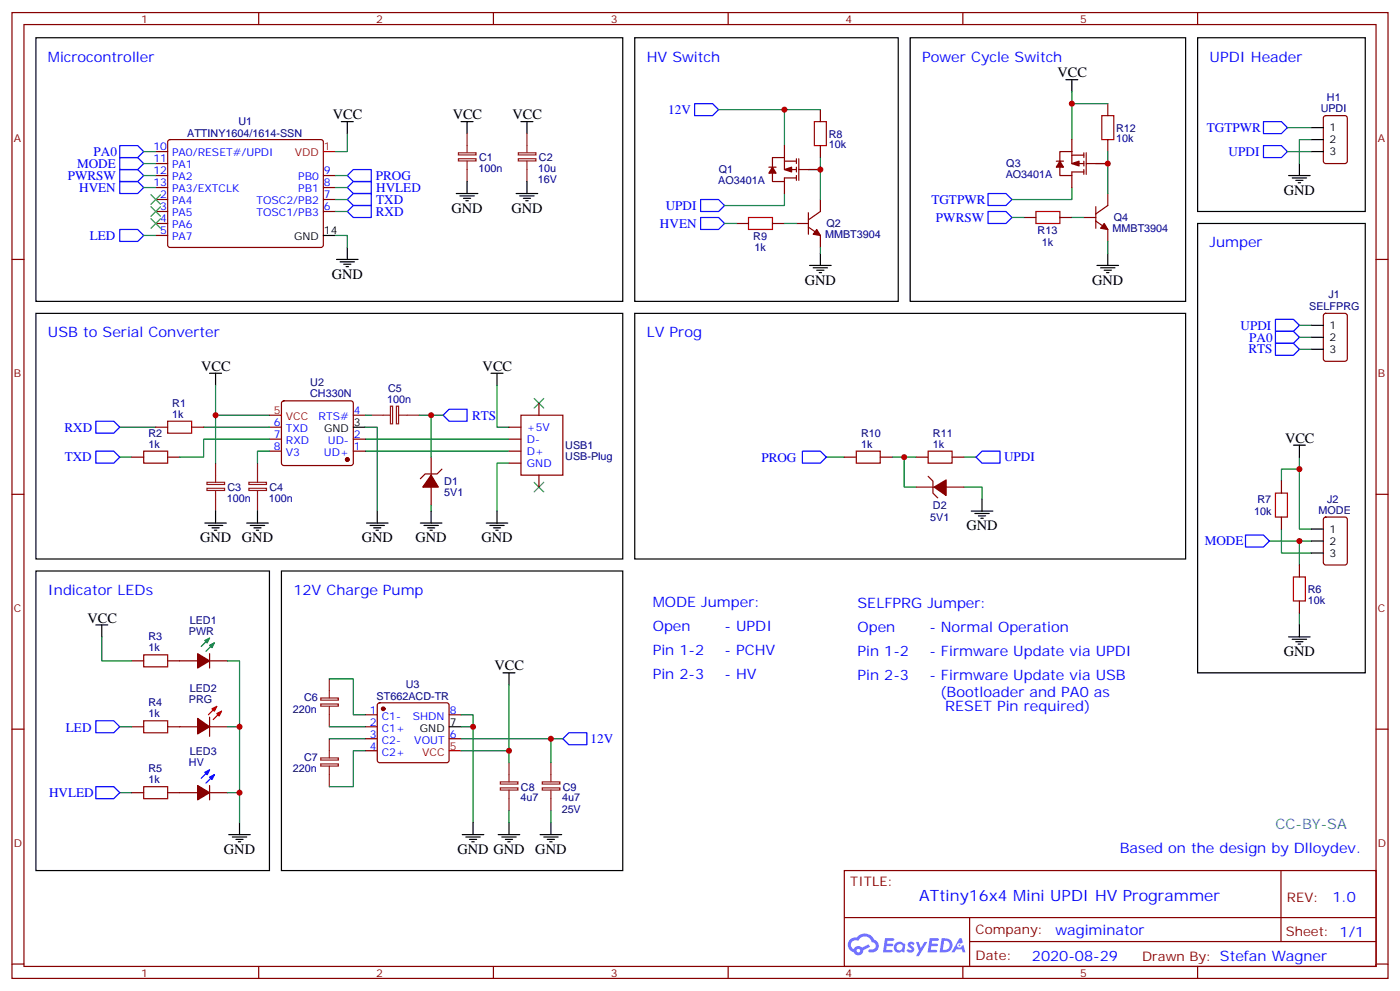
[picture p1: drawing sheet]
<svg xmlns="http://www.w3.org/2000/svg" width="412mm" height="292mm" viewBox="0 0 412 292" stroke-linecap="round" stroke-linejoin="round" font-family="sans-serif">
<g fill="none" stroke="#870000" stroke-width=".35">
<path d="M3.5 3.7h405.4v284.3h-405.4zM7.1 7.2h398.2v277.3h-398.2zM76.2 3.7v3.5M145.3 3.7v3.5M214.5 3.7v3.5M283.6 3.7v3.5M352.8 3.7v3.5M3.5 76.4h3.6M405.3 76.4h3.6M3.5 145.5h3.6M405.3 145.5h3.6M3.5 214.7h3.6"/>
<path d="M405.3 214.7h3.6M248.7 256.3h156.6v28.2h-156.6zM377.3 256.3v20.9M248.7 270.1h156.5M285.6 277.2h119.6M285.6 270.1v14.2M3.5 283.8h3.6M76.2 284.5v3.5M145.3 284.5v3.5M214.5 284.5v3.5M283.6 284.5v3.5M352.8 284.5v3.5"/>
<path d="M405.3 283.8h3.6"/>
</g>
<g fill="#5487ff">
<path d="M267.7 277.5a1.22 1.22 0 0 1 1.7 .2l-.4 .6a.47 .47 0 0 0-.3-.4 .47 .47 0 0 0-.5 .2l.1 .2a1.14 1.14 0 0 1 .8 1.8 1.14 1.14 0 0 1-1.9 0l-.2-.2 .5-.6 .7 .5a.29 .29 0 0 0 .3-.3 .29 .29 0 0 0-.2-.3 1.04 1.04 0 0 1-.6-1.7z"/>
<path d="M260.7 276.2h2.4l.3 .2-.2 .5-1.8 .1-.1 .8h1.5l.3 .4-.3 .4h-1.6l-.2 1.1h1.7l.2 .3-.2 .3-2.6 .1z"/>
<path d="M273.8 276.2h2.4l.3 .2-.1 .5-1.8 .1-.2 .8h1.6l.3 .4-.4 .4-1.6-.1-.1 1.1 1.7 .1 .2 .3-.2 .3-2.6 .1z"/>
<path d="M282.6 276.2h.7l.3 1.3-.6 .3a.69 .69 0 0 0-1 .3 .69 .69 0 0 0 .4 .9 .69 .69 0 0 0 .9-.6l.5-.2 .6 2.2h-.8l-.2-.9h-1.8l-.5 .9h-.8z"/>
<path d="M269.8 277.3h.8l.6 1.8 1.1-1.8h.9l-2.6 4.2h-.8l.9-1.5z"/>
<path d="M277.4 276.2l-.6 4.2h1.3a2.11 2.11 0 0 0 2.5-2.1 2.11 2.11 0 0 0-2.5-2.1zM278.1 277a1.39 1.39 0 0 1 1.7 1.4 1.39 1.39 0 0 1-1.8 1.2h-.3z"/>
<path d="M263.7 277.8a1.54 1.54 0 0 0-.1 2.2 1.54 1.54 0 0 0 2.2 .1l.6 .3 .3-2.3-.2-.3h-.4a1.49 1.49 0 0 0-2.4 0zM264 278.8a.94 .94 0 0 1 1.8 0 .94 .94 0 0 1-1.8 0z"/>
<path d="M250.4 276.6a2.18 2.18 0 0 0 1.1 3.7 1.44 1.44 0 0 0 1.6 .9 1.44 1.44 0 0 0 1.2-1.4l2-1.1-.5-.7-1.9 1a1.47 1.47 0 0 0-2.4 .4 1.39 1.39 0 0 1-.7-1.9 1.39 1.39 0 0 1 2-.5 2.12 2.12 0 0 1 2.2-1.3 2.12 2.12 0 0 1 1.9 1.7 1.14 1.14 0 0 1 1.1 1.4 1.14 1.14 0 0 1-1.7 .7 .43 .43 0 0 0-.5 .4 .43 .43 0 0 0 .4 .5 1.98 1.98 0 0 0 2.5-1.2 1.98 1.98 0 0 0-1.2-2.6 3.1 3.1 0 0 0-5.3-.6l-.9 .1zM252.3 279.9a.55 .55 0 0 1 1.1 0 .55 .55 0 0 1-1.1 0z"/>
<circle cx="282.6" cy="278.3" r=".26"/>
</g>
<path d="M157.3 117.3l2.9 2.8M160.2 117.3l-2.9 2.8M157.3 142l2.9 2.8M160.2 142l-2.9 2.8" fill="none" stroke="#3c3" stroke-width=".35"/>
<path d="M146.4 113.4v12.4h3.5M107.6 132.8h42.3M107.6 129.3h42.3M149.9 136.3h-3.5v14.2" fill="none" stroke="#008700" stroke-width=".35"/>
<path d="M144.6 109.9h3.6M146.4 109.9v3.5" fill="none" stroke="#000" stroke-width=".35"/>
<path d="M153.5 122.2h12.3v17.7h-12.3z" fill="#fff" stroke="#870000" stroke-width=".35"/>
<g fill="none" stroke="#870000" stroke-width=".35">
<path d="M241.7 32.3v3.5M326.3 30.5v3.5M390.1 34.2l.4-.2h5.7l.6 .5 .1 12.9-.5 .7-5.9 .1-.6-.5-.1-13zM45.9 58.7h3.5M45.9 55.2h3.5M45.9 51.7h3.5M45.9 44.6h3.5M45.9 48.2h3.5M49.6 41.3l.5-.2h44.4l.5 .2 .2 .5v30.6l-.7 .4h-44.7l-.4-.7v-30.3zM95.2 58.7h3.6M95.2 55.2h3.6M95.2 51.7h3.6"/>
<path d="M226.5 49.2h2.1M227.5 51v2.4h3.6v-1h3.5M231.1 46.4h-3.6v2.8M231.1 46.4v3.5h3.5M231.1 47.4h3.5M231.1 42.9v3.5M231.1 53.4v3.6M234.6 46.7v1.5M234.6 49.2v1.4M234.6 51.7v1.4M235.3 46.7v6.4M235.3 49.9h6.4"/>
<path d="M241.7 42.9v3.5M241.7 58.7v3.6l-3.6 2.4M311.1 47.4h2.2M312.2 49.2v2.5h3.5v-1.1h3.6M315.7 44.6h-3.5v2.8M315.7 44.6v3.6h3.6M315.7 45.7h3.6M315.7 41.1v3.5M315.7 51.7v3.5M319.3 45v1.4M319.3 47.4v1.5M319.3 49.9v1.4"/>
<path d="M320 48.2h6.3M320 45v6.3M326.3 41.1v3.5M326.3 57v3.5l-3.5 2.5M45.9 62.3h3.5M45.9 65.8h3.5M45.9 69.3h3.5M95.2 62.3h3.6M217 65.8h3.5M227.5 65.8h3.6M234.6 65.8h3.5M238.1 66.9l3.6 2.4v3.5"/>
<path d="M238.1 62.6v6.4M301.6 64h3.6M312.2 64h3.5M319.3 64h3.5M322.8 65.1l3.5 2.5v3.5M322.8 60.9v6.3M390.1 92.5l.4-.2h5.7l.6 .4 .1 13-.5 .6-5.9 .1-.6-.5-.1-12.9zM83.1 118.2l.5-.2h19.8l.5 .2 .2 .5v17.6l-.3 .5-.4 .3h-19.8l-.5-.3-.2-.5v-17.6zM158.7 118.7v3.5M38.8 134.6h3.5M45.9 125.8h3.5M49.4 134.6h3.5"/>
<path d="M56.4 125.8h3.6M79.4 125.8h3.5M79.4 129.3h3.5M79.4 132.8h3.5M104.1 129.3h3.5M104.1 132.8h3.5M104.1 122.2h3.5M127 134.6v5.3M130.2 138.1l-1.4 1.4h-3.6l-1.4 1.4M149.9 125.8h3.6M149.9 129.3h3.6M149.9 132.8h3.6"/>
<path d="M149.9 136.3h3.6M158.7 139.9v3.5M248.7 134.6h3.5M259.3 134.6h3.5M269.9 134.6h3.5M280.5 134.6h3.5M127 143.4v5.3M269.9 143.4h5.3M273.4 140.2l1.4 1.4v3.6l1.4 1.4M278.7 143.4h5.3M377.5 141.6v3.6M377.5 152.2v3.6"/>
<path d="M390.1 152.4l.4-.2h5.7l.6 .5 .1 12.9-.5 .7h-5.9l-.6-.4-.1-13zM382.8 166.3v3.6M382.8 176.9v3.5M38.8 194.6h3.5M49.4 194.6h8.8M61.7 192.4v4.3M61.7 194.6h5.3M38.8 214h3.5M49.4 214h8.8M61.7 211.1v5.7M61.7 214h5.3M107.6 214h3.5"/>
<path d="M107.6 210.4h3.5M107.6 217.5h3.5M111.4 207.1l.4-.2h19.8l.5 .2 .2 .5v16.2l-.2 .5-.5 .2h-19.8l-.5-.2-.2-.5v-16.2zM132.3 210.4h3.5M132.3 217.5h3.5M38.8 233.4h3.5M49.4 233.4h8.8M61.7 233.4h5.3M61.7 231.2v4.3M107.6 221h3.5"/>
</g>
<path d="M95.2 44.6h3.6M79.4 122.2h3.5M63.9 208l-2.5 2.4M65.3 209.4l-2.5 2.4M132.3 221h3.5" fill="none" stroke="#f00" stroke-width=".35"/>
<g fill="none" stroke="#000" stroke-width=".35">
<path d="M10.6 11.1h172.8v77.6h-172.8zM187 11.1h77.6v77.6h-77.6zM268.1 11.1h81.1v77.6h-81.1zM352.8 11.1h49.4v51.2h-49.4zM100.5 35.8h3.6M102.3 35.8v3.5M135.8 35.8h3.5M137.6 35.8v3.5M153.5 35.8h3.5M155.2 35.8v3.5M314 23.5h3.5M315.7 23.5v3.5"/>
<path d="M386.3 37.6h3.5M134.4 57h6.4M135.5 57.7h4.2M136.5 58.4h2.1M137.2 59.1h.7M137.6 53.4v3.6M152 57h6.4M153.1 57.7h4.2M154.2 58.4h2.1M154.9 59.1h.7M155.2 53.4v3.6M379.6 51.7h6.3"/>
<path d="M380.6 52.4h4.3M381.7 53.1h2.1M382.4 53.8h.7M382.8 48.2v3.5M386.3 44.6h3.5M386.3 41.1h3.5M95.2 69.3h3.6M99.1 76.4h6.4M100.2 77.1h4.2M101.2 77.8h2.2M102 78.5h.7M102.3 72.8v3.6"/>
<path d="M238.5 78.1h6.3M239.5 78.8h4.3M240.6 79.6h2.1M241.7 74.6v3.5M323.1 78.1h6.4M324.2 78.8h4.2M325.3 79.6h2.1M326.3 74.6v3.5M352.8 65.8h49.4v132.3h-49.4zM10.6 92.3h172.8v72.3h-172.8zM187 92.3h162.2v72.3h-162.2zM241.3 80.3h.7"/>
<path d="M326 80.3h.7M386.3 95.8h3.5M386.3 99.3h3.5M61.7 109.9h3.6M63.5 109.9v3.5M386.3 102.8h3.5M104.1 125.8h3.5M381 131.1h3.5M382.8 131.1v3.5M60.3 154h6.4M61.4 154.7h4.2M62.4 155.4h2.2"/>
<path d="M63.1 156.1h.8M63.5 150.5v3.5M72.7 154h6.3M73.7 154.7h4.3M74.8 155.4h2.1M75.5 156.1h.7M75.8 150.5v3.5M107.9 154h6.4M109 154.7h4.2M110.1 155.4h2.1M110.8 156.1h.7M111.1 150.5v3.5"/>
<path d="M123.8 154h6.4M124.9 154.7h4.2M125.9 155.4h2.2M126.6 156.1h.8M127 150.5v3.5M143.2 154h6.4M144.3 154.7h4.2M145.3 155.4h2.2M146 156.1h.8M146.4 150.5v3.5M286.1 150.5h6.4M287.2 151.2h4.2"/>
<path d="M288.2 151.9h2.1M288.9 152.6h.7M289.3 146.9v3.6M386.3 155.8h3.5M386.3 159.3h3.5M10.6 168.1h68.8v88.2h-68.8zM82.9 168.1h100.5v88.2h-100.5zM386.3 162.8h3.5M28.2 184h3.5M30 184v3.5M148.2 198.1h3.5M149.9 198.1v3.5"/>
<path d="M379.6 187.5h6.3M380.6 188.2h4.3M381.7 188.9h2.1M382.4 189.6h.7M382.8 184v3.5M132.3 214h3.5M67.4 245.7h6.3M68.4 246.4h4.3M69.5 247.1h2.1M70.2 247.8h.7M70.6 242.2v3.5M136.2 245.7h6.3"/>
<path d="M137.2 246.4h4.3M138.3 247.1h2.1M139 247.8h.7M139.3 242.2v3.5M146.8 245.7h6.3M147.8 246.4h4.2M148.9 247.1h2.1M149.6 247.8h.7M149.9 242.2v3.5M159.1 245.7h6.4M160.2 246.4h4.2M161.2 247.1h2.1"/>
<path d="M161.9 247.8h.7M162.3 242.2v3.5"/>
</g>
<g fill="none" stroke="#00f" stroke-width=".35">
<path d="M204.6 30.5h5.3l1.8 1.8-1.8 1.7h-5.3zM372.2 35.8h5.3l1.7 1.8-1.7 1.7h-5.3zM35.3 42.9h5.3l1.7 1.7-1.7 1.8h-5.3zM35.3 46.4h5.3l1.7 1.8-1.7 1.7h-5.3zM35.3 49.9h5.3l1.7 1.8-1.7 1.7h-5.3zM35.3 53.4h5.3l1.7 1.8-1.7 1.8h-5.3zM102.3 58.7l1.8-1.7h5.3v3.5h-5.3zM102.3 51.7l1.8-1.8h5.3v3.5h-5.3zM104.1 53.4h5.3v3.6h-5.3l-1.8-1.8zM206.4 58.7h5.3l1.7 1.8-1.7 1.8h-5.3zM291 57h5.3l1.8 1.7-1.8 1.8h-5.3zM372.2 42.9h5.3l1.7 1.7-1.7 1.8h-5.3z"/>
<path d="M35.3 67.6h5.3l1.7 1.7-1.7 1.8h-5.3zM102.3 62.3l1.8-1.8h5.3v3.5h-5.3zM206.4 64h5.3l1.7 1.8-1.7 1.8h-5.3zM291 62.3h5.3l1.8 1.7-1.8 1.8h-5.3zM375.7 97.5h5.3l1.8 1.8-1.8 1.8h-5.3zM375.7 94h5.3l1.8 1.8-1.8 1.7h-5.3zM375.7 101.1h5.3l1.8 1.7-1.8 1.8h-5.3zM28.2 132.8h5.3l1.8 1.8-1.8 1.7h-5.3zM28.2 124h5.3l1.8 1.8-1.8 1.7h-5.3zM132.3 120.5h5.3v3.5h-5.3l-1.8-1.8zM236.4 132.8h5.3l1.7 1.8-1.7 1.7h-5.3zM287.5 134.6l1.8-1.8h5.3v3.5h-5.3z"/>
<path d="M366.9 157.5h5.3l1.7 1.8-1.7 1.7h-5.3zM28.2 212.2h5.3l1.8 1.8-1.8 1.7h-5.3zM167.6 215.7h5.3v3.6h-5.3l-1.8-1.8zM28.2 231.6h5.3l1.8 1.8-1.8 1.7h-5.3zM61.7 226.7l-2.4 2.4M63.1 228.1l-2.4 2.4"/>
</g>
<g fill="none" stroke="#008700" stroke-width=".35">
<path d="M102.3 39.3v5.3h-3.5M211.7 32.3h19.4v10.6M231.1 32.3h10.6M315.7 27v14.1M315.7 30.5h10.6M379.2 37.6h7.1M42.3 51.7h3.6M42.3 44.6h3.6M42.3 48.2h3.6M42.3 55.2h3.6M98.8 51.7h3.5M98.8 58.7h3.5"/>
<path d="M98.8 55.2h3.5M231.1 57v3.5h-17.7M238.1 49.9h3.6M241.7 46.4v12.3M315.7 55.2v3.5h-17.6M326.3 44.6v3.6h-3.5M326.3 48.2v8.8M379.2 44.6h7.1M386.3 41.1h-3.5v7.1M42.3 69.3h3.6M98.8 69.3h3.5v3.5M98.8 62.3h3.5"/>
<path d="M213.4 65.8h3.6M231.1 65.8h3.5M241.7 72.8v1.8M298.1 64h3.5M315.7 64h3.6M326.3 71.1v3.5M382.8 95.8h3.5M382.8 99.3h3.5M63.5 113.4v8.8h15.9M382.8 102.8h3.5M35.3 134.6h3.5M35.3 125.8h10.6"/>
<path d="M60 125.8h19.4M63.5 122.2v14.1M79.4 132.8h-3.6v3.5M79.4 129.3h-19.4v5.3h-7.1M107.6 125.8h3.5v24.7M107.6 122.2h1.8M123.5 122.2h7M127 122.2v12.4M243.4 134.6h5.3M262.8 134.6h7.1M266.3 134.6v8.8h3.6M284 134.6h3.5"/>
<path d="M382.8 138.1h-5.3v3.5M382.8 134.6v21.2h3.5M127 148.7v1.8M284 143.4h5.3v3.5M373.9 159.3h12.4M377.5 155.8v7h8.8M382.8 159.3v7M30 187.5v7.1h8.8M67 194.6h3.6v47.6M97 199.8h7.1v10.6h3.5M382.8 180.4v3.6M35.3 214h3.5"/>
<path d="M67 214h3.6M97 214h10.6M97 217.5h10.6M135.8 214h3.5v28.2M135.8 210.4h3.5v3.6M135.8 217.5h30M149.9 201.6v19.4h-14.1M162.3 217.5v7M35.3 233.4h3.5M67 233.4h3.6M107.6 221h-3.5v10.6h-7.1M149.9 221v3.5"/>
<path d="M149.9 238.7v3.5M162.3 238.7v3.5"/>
</g>
<g fill="none" stroke="#8c2424" stroke-width=".35">
<path d="M137.6 39.3v5.7M155.2 39.3v5.7M135 46.7h5.2v.7h-5.2zM135 45h5.2v.6h-5.2zM137.6 47.4v6M152.7 46.7h5.2v.7h-5.2zM152.7 45h5.2v.6h-5.2zM155.2 47.4v6M115 119.6h.6v5.2h-.6zM116.8 119.6h.6v5.2h-.6zM63.5 136.3v5.7M75.8 136.3v5.7"/>
<path d="M109.4 122.2h5.6M117.5 122.2h6M61 143.8h5.1v.6h-5.1zM61 142h5.1v.6h-5.1zM63.5 144.5v6M73.3 143.8h5.2v.6h-5.2zM73.3 142h5.2v.6h-5.2zM75.8 144.5v6M97 199.8v5.7M94.5 207.3h5.2v.6h-5.2zM94.5 205.5h5.2v.6h-5.2zM97 208v6"/>
<path d="M97 217.5v5.6M94.5 224.9h5.2v.6h-5.2zM94.5 223.1h5.2v.7h-5.2zM97 225.6v6M147.4 232h5.2v.6h-5.2zM147.4 230.2h5.2v.6h-5.2zM149.9 224.5v5.7M149.9 232.7v6M159.7 232h5.2v.6h-5.2zM159.7 230.2h5.2v.6h-5.2zM162.3 224.5v5.7M162.3 232.7v6"/>
</g>
<g fill="#870000" stroke="#870000" stroke-width=".35">
<path d="M58.2 231.2l3.5 2.2-3.5 2.1z"/>
<path d="M58.2 211.5l3.5 2.5-3.5 2.1z"/>
<path d="M58.2 192.4l3.5 2.2-3.5 2.1z"/>
<path d="M127 139.9l2.1 3.5h-4.6z"/>
<path d="M240.6 67.6l1.1 1.7-2.2-.3z"/>
<path d="M275.2 143.4l3.5-2.1v4.6z"/>
<path d="M325.3 65.8l1 1.8-2.1-.4z"/>
<path d="M231.1 49.9l2.1-.7v1.4z"/>
<path d="M227.5 49.2l1.1 1.8h-2.1z"/>
<path d="M315.7 48.2l2.2-.8v1.5z"/>
<path d="M312.2 47.4l1.1 1.8h-2.2z"/>
<circle cx="102.3" cy="135.3" r=".53"/>
<circle cx="112.9" cy="208.7" r=".53"/>
</g>
<g fill="none" stroke="#a10000" stroke-width=".35">
<path d="M239.9 35.8h3.5v7.1h-3.5zM324.6 34h3.5v7.1h-3.5zM220.5 64h7v3.6h-7zM305.2 62.3h7v3.5h-7zM42.3 132.8h7.1v3.5h-7.1zM49.4 124h7v3.5h-7zM252.2 132.8h7.1v3.5h-7.1zM273.4 132.8h7.1v3.5h-7.1zM375.7 145.2h3.5v7h-3.5zM381 169.9h3.5v7h-3.5zM42.3 192.8h7.1v3.5h-7.1zM42.3 212.2h7.1v3.5h-7.1z"/>
<path d="M42.3 231.6h7.1v3.5h-7.1z"/>
</g>
<path d="M44.4 57.3l2.9 2.8M47.3 57.3l-2.9 2.8M44.4 60.9l2.9 2.8M44.4 64.4l2.9 2.8M47.3 60.9l-2.9 2.8M47.3 64.4l-2.9 2.8" fill="none" stroke="#3c3" stroke-width=".35"/>
<g fill="#00f" stroke="#00f" stroke-width=".35">
<path d="M61.7 228.8l1.4-.7-.7 1.4z"/>
<path d="M60.3 227.4l1.4-.7-.7 1.4z"/>
</g>
<g fill="#f00" stroke="#f00" stroke-width=".35">
<path d="M63.9 210.1l1.4-.7-.7 1.4z"/>
<path d="M62.4 208.7l1.5-.7-.8 1.4z"/>
</g>
<path d="M61.7 187.9l-2.4 2.4M63.1 189.3l-2.4 2.4" fill="none" stroke="#090" stroke-width=".35"/>
<g fill="#090" stroke="#090" stroke-width=".35">
<path d="M61.7 190l1.4-.7-.7 1.4z"/>
<path d="M60.3 188.6l1.4-.7-.7 1.4z"/>
</g>
<g fill="#c00">
<circle cx="63.5" cy="122.2" r=".88"/>
<circle cx="70.6" cy="214" r=".88"/>
<circle cx="70.6" cy="233.4" r=".88"/>
<circle cx="139.3" cy="214" r=".88"/>
<circle cx="149.9" cy="221" r=".88"/>
<circle cx="162.3" cy="217.5" r=".88"/>
<circle cx="127" cy="122.2" r=".88"/>
<circle cx="382.8" cy="159.3" r=".88"/>
<circle cx="382.8" cy="138.1" r=".88"/>
<circle cx="241.7" cy="49.9" r=".88"/>
<circle cx="231.1" cy="32.3" r=".88"/>
<circle cx="266.3" cy="134.6" r=".88"/>
<circle cx="326.3" cy="48.2" r=".88"/>
<circle cx="315.7" cy="30.5" r=".88"/>
</g>
<text font-size="4.6" fill="#00f" x="270.8" y="265.3">ATtiny16x4 Mini UPDI HV Programmer</text>
<g font-size="4.2" fill="#00f">
<text x="14.1" y="18.2">Microcontroller</text>
<text x="190.5" y="18.2">HV Switch</text>
<text x="271.6" y="18.2">Power Cycle Switch</text>
<text x="356.3" y="18.2">UPDI Header</text>
<text x="356.3" y="72.8">Jumper</text>
<text x="14.1" y="99.3">USB to Serial Converter</text>
<text x="190.5" y="99.3">LV Prog</text>
<text x="14.1" y="175.2">Indicator LEDs</text>
<text x="86.4" y="175.2">12V Charge Pump</text>
<text x="192.3" y="178.7">MODE Jumper:</text>
<text x="252.6" y="179">SELFPRG Jumper:</text>
<text x="192.3" y="185.7">Open</text>
<text x="213.4" y="185.7">- UPDI</text>
<text x="252.6" y="186.1">Open</text>
<text x="273.8" y="186.1">- Normal Operation</text>
<text x="192.3" y="192.8">Pin 1-2</text>
<text x="213.4" y="192.8">- PCHV</text>
<text x="252.6" y="193.1">Pin 1-2</text>
<text x="273.8" y="193.1">- Firmware Update via UPDI</text>
<text x="192.3" y="199.8">Pin 2-3</text>
<text x="213.4" y="199.8">- HV</text>
<text x="252.6" y="200.2">Pin 2-3</text>
<text x="273.8" y="200.2">- Firmware Update via USB</text>
<text x="276.9" y="205.1">(Bootloader and PA0 as</text>
<text x="278.4" y="209.4">RESET Pin required)</text>
<text x="329.8" y="251">Based on the design by Dlloydev.</text>
<text x="392.5" y="265.6">1.0</text>
<text x="310.9" y="275.1">wagiminator</text>
<text x="304" y="282.9">2020-08-29</text>
</g>
<g font-size="4.2">
<text x="311.5" y="22.8">VCC</text>
<text x="98.1" y="35.1">VCC</text>
<text x="133.3" y="35.1">VCC</text>
<text x="151" y="35.1">VCC</text>
<text x="378.2" y="57.3">GND</text>
<text x="133" y="62.6">GND</text>
<text x="150.6" y="62.6">GND</text>
<text x="97.7" y="82">GND</text>
<text x="237.1" y="83.8">GND</text>
<text x="321.7" y="83.8">GND</text>
<text x="59.3" y="109.2">VCC</text>
<text x="142.2" y="109.2">VCC</text>
<text x="378.5" y="130.4">VCC</text>
<text x="58.9" y="159.6">GND</text>
<text x="71.3" y="159.6">GND</text>
<text x="106.5" y="159.6">GND</text>
<text x="122.4" y="159.6">GND</text>
<text x="141.8" y="159.6">GND</text>
<text x="284.7" y="156.1">GND</text>
<text x="25.8" y="183.3">VCC</text>
<text x="145.7" y="197.4">VCC</text>
<text x="378.2" y="193.1">GND</text>
<text x="66" y="251.4">GND</text>
<text x="134.8" y="251.4">GND GND</text>
<text x="157.7" y="251.4">GND</text>
</g>
<text font-size="4.2" fill="#0099b0" x="375.7" y="243.9">CC-BY-SA</text>
<g font-size="3.9" fill="#00f">
<text x="196.9" y="33.6">12V</text>
<text x="355.5" y="38.8">TGTPWR</text>
<text x="27.5" y="45.9">PA0</text>
<text x="361.9" y="45.9">UPDI</text>
<text x="19.9" y="53">PWRSW</text>
<text x="22.7" y="49.4">MODE</text>
<text x="110.7" y="53">PROG</text>
<text x="23.3" y="56.5">HVEN</text>
<text x="110.8" y="56.5">HVLED</text>
<text x="274.4" y="60">TGTPWR</text>
<text x="110.7" y="63.5">RXD</text>
<text x="110.8" y="60">TXD</text>
<text x="196.1" y="61.8">UPDI</text>
<text x="275.7" y="65.3">PWRSW</text>
<text x="26.5" y="70.6">LED</text>
<text x="194.4" y="67.1">HVEN</text>
<text x="365.5" y="97">UPDI</text>
<text x="368" y="100.6">PA0</text>
<text x="367.8" y="104">RTS</text>
<text x="139" y="123.5">RTS</text>
<text x="19" y="127">RXD</text>
<text x="19.1" y="135.9">TXD</text>
<text x="224.3" y="135.9">PROG</text>
<text x="295.8" y="135.8">UPDI</text>
<text x="354.9" y="160.5">MODE</text>
<text x="19.4" y="215.4">LED</text>
<text x="174" y="218.8">12V</text>
<text x="14.4" y="234.6">HVLED</text>
</g>
<g font-size="3.9" fill="#800">
<text x="250.5" y="260.9">TITLE:</text>
<text x="379.1" y="265.6">REV:</text>
<text x="287.4" y="275.1">Company:</text>
<text x="378.7" y="275.7">Sheet: 1/1</text>
<text x="287.4" y="282.8">Date:</text>
<text x="336.4" y="282.8">Drawn By: Stefan Wagner</text>
</g>
<g font-size="3.2" fill="#800">
<text x="41.6" y="6.7">1</text>
<text x="110.8" y="6.7">2</text>
<text x="179.9" y="6.7">3</text>
<text x="249.1" y="6.7">4</text>
<text x="318.2" y="6.7">5</text>
<text x="4.1" y="41.8">A</text>
<text x="405.9" y="41.8">A</text>
<text x="4.1" y="110.9">B</text>
<text x="405.9" y="110.9">B</text>
<text x="4.1" y="180.1">C</text>
<text x="405.9" y="180.1">C</text>
<text x="4.1" y="249.2">D</text>
<text x="405.9" y="249.2">D</text>
<text x="41.6" y="287.5">1</text>
<text x="110.8" y="287.5">2</text>
<text x="179.9" y="287.5">3</text>
<text x="249.1" y="287.5">4</text>
<text x="318.2" y="287.5">5</text>
</g>
<g font-size="3.2" fill="#000080">
<text x="390.9" y="29.9">H1</text>
<text x="389" y="33">UPDI</text>
<text x="55.1" y="40.5">ATTINY1604/1614-SSN</text>
<text x="70.2" y="36.9">U1</text>
<text x="244.1" y="40.5">R8</text>
<text x="328.8" y="41.9">10k</text>
<text x="328.8" y="38.7">R12</text>
<text x="141.1" y="47.5">C1</text>
<text x="158.7" y="47.5">C2</text>
<text x="244.1" y="43.6">10k</text>
<text x="140.9" y="50.7">100n</text>
<text x="158.4" y="53.8">16V</text>
<text x="158.6" y="50.7">10u</text>
<text x="211.8" y="51.1">Q1</text>
<text x="296.3" y="52.5">AO3401A</text>
<text x="296.4" y="49.3">Q3</text>
<text x="211.6" y="54.2">AO3401A</text>
<text x="328.1" y="65.1">Q4</text>
<text x="221.9" y="70.8">R9</text>
<text x="243.1" y="70">MMBT3904</text>
<text x="243.4" y="66.9">Q2</text>
<text x="305.7" y="69">R13</text>
<text x="327.7" y="68.3">MMBT3904</text>
<text x="222.2" y="74">1k</text>
<text x="306.9" y="72.5">1k</text>
<text x="391.3" y="87.7">J1</text>
<text x="385.7" y="91.2">SELFPRG</text>
<text x="91.4" y="113.8">U2</text>
<text x="50.8" y="119.8">R1</text>
<text x="91.4" y="116.9">CH330N</text>
<text x="114.1" y="118.5">100n</text>
<text x="114.3" y="115.3">C5</text>
<text x="50.8" y="122.9">1k</text>
<text x="43.8" y="131.8">1k</text>
<text x="43.8" y="128.5">R2</text>
<text x="253.7" y="131.8">1k</text>
<text x="253.7" y="128.6">R10</text>
<text x="274.8" y="131.8">1k</text>
<text x="274.8" y="128.6">R11</text>
<text x="166.5" y="135.4">USB-Plug</text>
<text x="166.5" y="132.2">USB1</text>
<text x="130.9" y="142.8">D1</text>
<text x="66.9" y="147.7">100n</text>
<text x="67" y="144.6">C3</text>
<text x="79.2" y="147.7">100n</text>
<text x="79.4" y="144.6">C4</text>
<text x="130.9" y="145.9">5V1</text>
<text x="274.8" y="149.9">D2</text>
<text x="370.4" y="148.1">R7</text>
<text x="391" y="148">J2</text>
<text x="274" y="153.4">5V1</text>
<text x="369.5" y="151.6">10k</text>
<text x="388.4" y="151.2">MODE</text>
<text x="385.2" y="177.7">10k</text>
<text x="385.2" y="174.6">R6</text>
<text x="55.9" y="183.6">LED1</text>
<text x="43.7" y="191.7">1k</text>
<text x="43.7" y="188.6">R3</text>
<text x="55.6" y="186.8">PWR</text>
<text x="55.9" y="203.7">LED2</text>
<text x="119.5" y="202.5">U3</text>
<text x="43.7" y="208">R4</text>
<text x="55.6" y="206.9">PRG</text>
<text x="86.3" y="209.8">220n</text>
<text x="89.6" y="206.3">C6</text>
<text x="110.9" y="206">ST662ACD-TR</text>
<text x="43.7" y="211.1">1k</text>
<text x="43.7" y="227.4">R5</text>
<text x="55.6" y="225.6">HV</text>
<text x="55.9" y="222.4">LED3</text>
<text x="86.3" y="227.4">220n</text>
<text x="89.6" y="223.9">C7</text>
<text x="43.7" y="230.5">1k</text>
<text x="153.5" y="232.7">C8</text>
<text x="165.8" y="232.7">C9</text>
<text x="153.3" y="235.9">4u7</text>
<text x="165.5" y="239.4">25V</text>
<text x="165.6" y="235.9">4u7</text>
</g>
<g font-size="3.2">
<text x="391.6" y="38.6">1</text>
<text x="391.6" y="45.7">3</text>
<text x="391.6" y="42.2">2</text>
<text x="86.7" y="70.7">GND</text>
<text x="95.4" y="69">14</text>
<text x="391.6" y="96.8">1</text>
<text x="391.6" y="100.4">2</text>
<text x="391.6" y="103.9">3</text>
<text x="104.2" y="125.4">3</text>
<text x="95.5" y="127.2">GND</text>
<text x="391.6" y="156.8">1</text>
<text x="391.6" y="160.3">2</text>
<text x="391.6" y="163.9">3</text>
<text x="123.7" y="215.4">GND</text>
<text x="132.5" y="213.6">7</text>
</g>
<g font-size="3.2" fill="#00f">
<text x="45.2" y="44.3">10</text>
<text x="45.2" y="47.8">11</text>
<text x="50.7" y="46">PA0/RESET#/UPDI</text>
<text x="45.2" y="51.3">12</text>
<text x="50.7" y="49.6">PA1</text>
<text x="50.7" y="53.1">PA2</text>
<text x="87.8" y="53.1">PB0</text>
<text x="95.4" y="51.3">9</text>
<text x="45.2" y="54.9">13</text>
<text x="47.2" y="58.4">2</text>
<text x="50.7" y="56.6">PA3/EXTCLK</text>
<text x="87.8" y="56.6">PB1</text>
<text x="95.4" y="58.4">7</text>
<text x="95.4" y="54.9">8</text>
<text x="47.2" y="61.9">3</text>
<text x="47.2" y="65.4">4</text>
<text x="50.7" y="60.1">PA4</text>
<text x="50.7" y="63.7">PA5</text>
<text x="75.5" y="63.7">TOSC1/PB3</text>
<text x="75.5" y="60.1">TOSC2/PB2</text>
<text x="95.4" y="61.9">6</text>
<text x="47.2" y="69">5</text>
<text x="50.7" y="67.2">PA6</text>
<text x="50.7" y="70.7">PA7</text>
<text x="80.7" y="125.4">6</text>
<text x="93.8" y="123.6">RTS#</text>
<text x="104.2" y="121.9">4</text>
<text x="80.7" y="128.9">7</text>
<text x="84.2" y="127.2">TXD</text>
<text x="84.2" y="130.7">RXD</text>
<text x="96.6" y="130.7">UD-</text>
<text x="104.2" y="128.9">2</text>
<text x="155.2" y="126.8">+5V</text>
<text x="155.2" y="130.4">D-</text>
<text x="80.7" y="132.5">8</text>
<text x="84.2" y="134.2">V3</text>
<text x="95.4" y="134.2">UD+</text>
<text x="104.2" y="132.5">1</text>
<text x="155.2" y="133.9">D+</text>
<text x="155.2" y="137.4">GND</text>
<text x="108.9" y="210.1">1</text>
<text x="108.9" y="213.6">2</text>
<text x="112.4" y="211.8">C1-</text>
<text x="112.4" y="215.4">C1+</text>
<text x="121.6" y="211.8">SHDN</text>
<text x="132.5" y="210.1">8</text>
<text x="108.9" y="217.1">3</text>
<text x="108.9" y="220.7">4</text>
<text x="112.4" y="218.9">C2-</text>
<text x="122" y="218.9">VOUT</text>
<text x="132.5" y="217.1">6</text>
<text x="112.4" y="222.4">C2+</text>
</g>
<g font-size="3.2" fill="#f00">
<text x="86.9" y="46">VDD</text>
<text x="95.4" y="44.3">1</text>
<text x="80.7" y="121.9">5</text>
<text x="84.2" y="123.6">VCC</text>
<text x="132.5" y="220.7">5</text>
<text x="124.4" y="222.4">VCC</text>
</g>
</svg>
